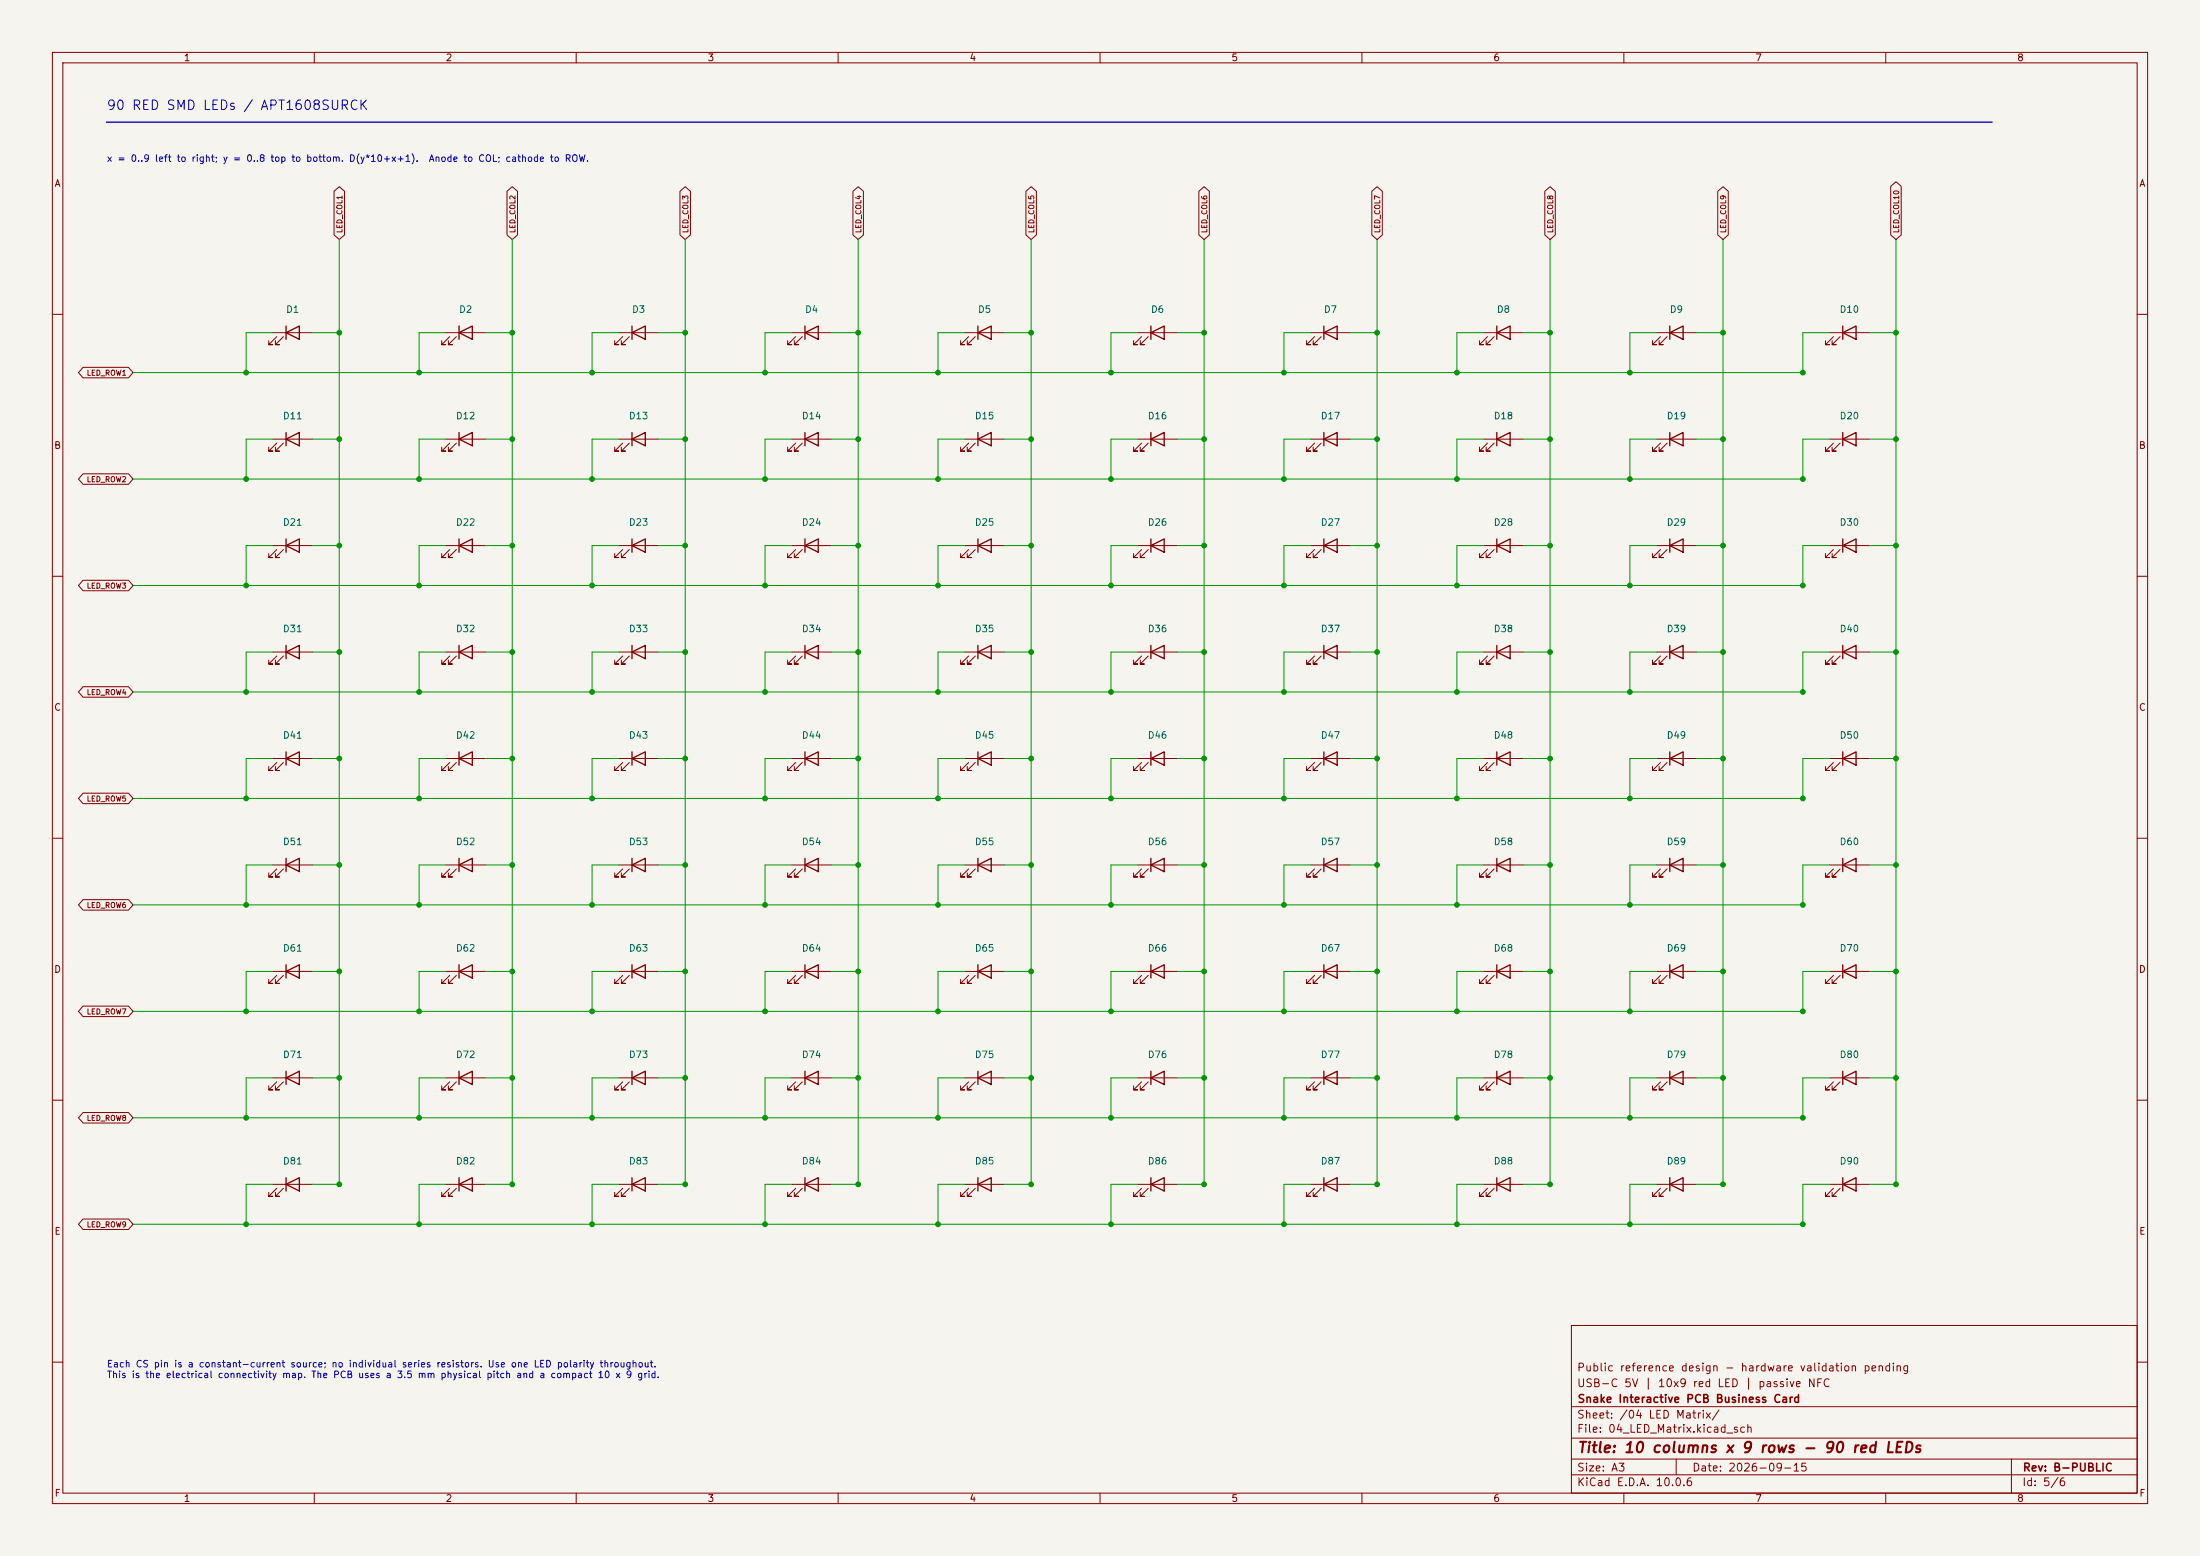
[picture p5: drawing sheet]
<svg xmlns="http://www.w3.org/2000/svg" width="420mm" height="297mm" viewBox="0 0 420 297" stroke-linecap="round" stroke-linejoin="round" font-family="sans-serif">
<path d="M0 0h420v297h-420z" fill="#f5f4ef" stroke="#f5f4ef" stroke-width=".19"/>
<g fill="none" stroke="#840000" stroke-width=".19">
<path d="M10 10h400v277h-400zM12 12h396v273h-396zM60 10v2M110 10v2M160 10v2M210 10v2M260 10v2M310 10v2M360 10v2M63.8 36.5l1-.9 1 .9v8.3l-1 .9-1-.9zM96.8 36.5l1-.9 1 .9v8.3l-1 .9-1-.9zM129.8 36.5l1-.9 1 .9v8.3l-1 .9-1-.9z"/>
<path d="M162.8 36.5l1-.9 1 .9v8.3l-1 .9-1-.9zM195.8 36.5l1-.9 1.1 .9v8.3l-1.1 .9-1-.9zM228.9 36.5l1-.9 1 .9v8.3l-1 .9-1-.9zM261.9 36.5l1-.9 1 .9v8.3l-1 .9-1-.9zM294.9 36.5l1-.9 1 .9v8.3l-1 .9-1-.9zM327.9 36.5l1-.9 1 .9v8.3l-1 .9-1-.9zM360.9 35.6l1-.9 1.1 .9v9.2l-1.1 .9-1-.9zM10 60h2M15.9 70.1h8.6l.9 1-.9 1h-8.6l-.9-1zM52.1 63.5h7.6M52.8 64.3l-1.5 1.5h.8h-.8v-.8M54.1 64.3l-1.5 1.5h.7h-.7v-.8"/>
<path d="M85.1 63.5h7.6M85.9 64.3l-1.6 1.5h.8h-.8v-.8M87.1 64.3l-1.5 1.5h.8h-.8v-.8M118.1 63.5h7.6M118.9 64.3l-1.6 1.5h.8h-.8v-.8M120.1 64.3l-1.5 1.5h.8h-.8v-.8M151.1 63.5h7.6M151.9 64.3l-1.5 1.5h.7h-.7v-.8M153.2 64.3l-1.6 1.5h.8h-.8v-.8M184.1 63.5h7.7M184.9 64.3l-1.5 1.5h.7h-.7v-.8M186.2 64.3l-1.5 1.5h.7h-.7v-.8"/>
<path d="M217.2 63.5h7.6M217.9 64.3l-1.5 1.5h.8h-.8v-.8M219.2 64.3l-1.5 1.5h.7h-.7v-.8M250.2 63.5h7.6M251 64.3l-1.6 1.5h.8h-.8v-.8M252.2 64.3l-1.5 1.5h.8h-.8v-.8M283.2 63.5h7.6M284 64.3l-1.6 1.5h.8h-.8v-.8M285.2 64.3l-1.5 1.5h.8h-.8v-.8M316.2 63.5h7.6M317 64.3l-1.5 1.5h.7h-.7v-.8M318.3 64.3l-1.6 1.5h.8h-.8v-.8"/>
<path d="M349.2 63.5h7.7M350 64.3l-1.5 1.5h.7h-.7v-.8M351.3 64.3l-1.5 1.5h.7h-.7v-.8M408 60h2M15.9 90.4h8.6l.9 1-.9 1h-8.6l-.9-1zM52.1 83.8h7.6M52.8 84.6l-1.5 1.5h.8h-.8v-.8M54.1 84.6l-1.5 1.5h.7h-.7v-.8M85.1 83.8h7.6M85.9 84.6l-1.6 1.5h.8h-.8v-.8M87.1 84.6l-1.5 1.5h.8h-.8v-.8M118.1 83.8h7.6"/>
<path d="M118.9 84.6l-1.6 1.5h.8h-.8v-.8M120.1 84.6l-1.5 1.5h.8h-.8v-.8M151.1 83.8h7.6M151.9 84.6l-1.5 1.5h.7h-.7v-.8M153.2 84.6l-1.6 1.5h.8h-.8v-.8M184.1 83.8h7.7M184.9 84.6l-1.5 1.5h.7h-.7v-.8M186.2 84.6l-1.5 1.5h.7h-.7v-.8M217.2 83.8h7.6M217.9 84.6l-1.5 1.5h.8h-.8v-.8M219.2 84.6l-1.5 1.5h.7h-.7v-.8M250.2 83.8h7.6"/>
<path d="M251 84.6l-1.6 1.5h.8h-.8v-.8M252.2 84.6l-1.5 1.5h.8h-.8v-.8M283.2 83.8h7.6M284 84.6l-1.6 1.5h.8h-.8v-.8M285.2 84.6l-1.5 1.5h.8h-.8v-.8M316.2 83.8h7.6M317 84.6l-1.5 1.5h.7h-.7v-.8M318.3 84.6l-1.6 1.5h.8h-.8v-.8M349.2 83.8h7.7M350 84.6l-1.5 1.5h.7h-.7v-.8M351.3 84.6l-1.5 1.5h.7h-.7v-.8M10 110h2"/>
<path d="M15.9 110.8h8.6l.9 1-.9 1h-8.6l-.9-1zM52.1 104.1h7.6M52.8 104.9l-1.5 1.5h.8h-.8v-.7M54.1 104.9l-1.5 1.5h.7h-.7v-.7M85.1 104.1h7.6M85.9 104.9l-1.6 1.5h.8h-.8v-.7M87.1 104.9l-1.5 1.5h.8h-.8v-.7M118.1 104.1h7.6M118.9 104.9l-1.6 1.5h.8h-.8v-.7M120.1 104.9l-1.5 1.5h.8h-.8v-.7M151.1 104.1h7.6M151.9 104.9l-1.5 1.5h.7h-.7v-.7"/>
<path d="M153.2 104.9l-1.6 1.5h.8h-.8v-.7M184.1 104.1h7.7M184.9 104.9l-1.5 1.5h.7h-.7v-.7M186.2 104.9l-1.5 1.5h.7h-.7v-.7M217.2 104.1h7.6M217.9 104.9l-1.5 1.5h.8h-.8v-.7M219.2 104.9l-1.5 1.5h.7h-.7v-.7M250.2 104.1h7.6M251 104.9l-1.6 1.5h.8h-.8v-.7M252.2 104.9l-1.5 1.5h.8h-.8v-.7M283.2 104.1h7.6M284 104.9l-1.6 1.5h.8h-.8v-.7"/>
<path d="M285.2 104.9l-1.5 1.5h.8h-.8v-.7M316.2 104.1h7.6M317 104.9l-1.5 1.5h.7h-.7v-.7M318.3 104.9l-1.6 1.5h.8h-.8v-.7M349.2 104.1h7.7M350 104.9l-1.5 1.5h.7h-.7v-.7M351.3 104.9l-1.5 1.5h.7h-.7v-.7M408 110h2M15.9 131.1h8.6l.9 1-.9 1h-8.6l-.9-1zM52.1 124.5h7.6M52.8 125.2l-1.5 1.5h.8h-.8v-.7M54.1 125.2l-1.5 1.5h.7h-.7v-.7"/>
<path d="M85.1 124.5h7.6M85.9 125.2l-1.6 1.5h.8h-.8v-.7M87.1 125.2l-1.5 1.5h.8h-.8v-.7M118.1 124.5h7.6M118.9 125.2l-1.6 1.5h.8h-.8v-.7M120.1 125.2l-1.5 1.5h.8h-.8v-.7M151.1 124.5h7.6M151.9 125.2l-1.5 1.5h.7h-.7v-.7M153.2 125.2l-1.6 1.5h.8h-.8v-.7M184.1 124.5h7.7M184.9 125.2l-1.5 1.5h.7h-.7v-.7M186.2 125.2l-1.5 1.5h.7h-.7v-.7"/>
<path d="M217.2 124.5h7.6M217.9 125.2l-1.5 1.5h.8h-.8v-.7M219.2 125.2l-1.5 1.5h.7h-.7v-.7M250.2 124.5h7.6M251 125.2l-1.6 1.5h.8h-.8v-.7M252.2 125.2l-1.5 1.5h.8h-.8v-.7M283.2 124.5h7.6M284 125.2l-1.6 1.5h.8h-.8v-.7M285.2 125.2l-1.5 1.5h.8h-.8v-.7M316.2 124.5h7.6M317 125.2l-1.5 1.5h.7h-.7v-.7M318.3 125.2l-1.6 1.5h.8h-.8v-.7"/>
<path d="M349.2 124.5h7.7M350 125.2l-1.5 1.5h.7h-.7v-.7M351.3 125.2l-1.5 1.5h.7h-.7v-.7M10 160h2M15.9 151.4h8.6l.9 1-.9 1h-8.6l-.9-1zM52.1 144.8h7.6M52.8 145.5l-1.5 1.6h.8h-.8v-.8M54.1 145.5l-1.5 1.6h.7h-.7v-.8M85.1 144.8h7.6M85.9 145.5l-1.6 1.6h.8h-.8v-.8M87.1 145.5l-1.5 1.6h.8h-.8v-.8M118.1 144.8h7.6"/>
<path d="M118.9 145.5l-1.6 1.6h.8h-.8v-.8M120.1 145.5l-1.5 1.6h.8h-.8v-.8M151.1 144.8h7.6M151.9 145.5l-1.5 1.6h.7h-.7v-.8M153.2 145.5l-1.6 1.6h.8h-.8v-.8M184.1 144.8h7.7M184.9 145.5l-1.5 1.6h.7h-.7v-.8M186.2 145.5l-1.5 1.6h.7h-.7v-.8M217.2 144.8h7.6M217.9 145.5l-1.5 1.6h.8h-.8v-.8M219.2 145.5l-1.5 1.6h.7h-.7v-.8M250.2 144.8h7.6"/>
<path d="M251 145.5l-1.6 1.6h.8h-.8v-.8M252.2 145.5l-1.5 1.6h.8h-.8v-.8M283.2 144.8h7.6M284 145.5l-1.6 1.6h.8h-.8v-.8M285.2 145.5l-1.5 1.6h.8h-.8v-.8M316.2 144.8h7.6M317 145.5l-1.5 1.6h.7h-.7v-.8M318.3 145.5l-1.6 1.6h.8h-.8v-.8M349.2 144.8h7.7M350 145.5l-1.5 1.6h.7h-.7v-.8M351.3 145.5l-1.5 1.6h.7h-.7v-.8M408 160h2"/>
<path d="M15.9 171.7h8.6l.9 1-.9 1h-8.6l-.9-1zM52.1 165.1h7.6M52.8 165.9l-1.5 1.5h.8h-.8v-.8M54.1 165.9l-1.5 1.5h.7h-.7v-.8M85.1 165.1h7.6M85.9 165.9l-1.6 1.5h.8h-.8v-.8M87.1 165.9l-1.5 1.5h.8h-.8v-.8M118.1 165.1h7.6M118.9 165.9l-1.6 1.5h.8h-.8v-.8M120.1 165.9l-1.5 1.5h.8h-.8v-.8M151.1 165.1h7.6M151.9 165.9l-1.5 1.5h.7h-.7v-.8"/>
<path d="M153.2 165.9l-1.6 1.5h.8h-.8v-.8M184.1 165.1h7.7M184.9 165.9l-1.5 1.5h.7h-.7v-.8M186.2 165.9l-1.5 1.5h.7h-.7v-.8M217.2 165.1h7.6M217.9 165.9l-1.5 1.5h.8h-.8v-.8M219.2 165.9l-1.5 1.5h.7h-.7v-.8M250.2 165.1h7.6M251 165.9l-1.6 1.5h.8h-.8v-.8M252.2 165.9l-1.5 1.5h.8h-.8v-.8M283.2 165.1h7.6M284 165.9l-1.6 1.5h.8h-.8v-.8"/>
<path d="M285.2 165.9l-1.5 1.5h.8h-.8v-.8M316.2 165.1h7.6M317 165.9l-1.5 1.5h.7h-.7v-.8M318.3 165.9l-1.6 1.5h.8h-.8v-.8M349.2 165.1h7.7M350 165.9l-1.5 1.5h.7h-.7v-.8M351.3 165.9l-1.5 1.5h.7h-.7v-.8M15.9 192h8.6l.9 1-.9 1h-8.6l-.9-1zM52.1 185.4h7.6M52.8 186.2l-1.5 1.5h.8h-.8v-.8M54.1 186.2l-1.5 1.5h.7h-.7v-.8M85.1 185.4h7.6"/>
<path d="M85.9 186.2l-1.6 1.5h.8h-.8v-.8M87.1 186.2l-1.5 1.5h.8h-.8v-.8M118.1 185.4h7.6M118.9 186.2l-1.6 1.5h.8h-.8v-.8M120.1 186.2l-1.5 1.5h.8h-.8v-.8M151.1 185.4h7.6M151.9 186.2l-1.5 1.5h.7h-.7v-.8M153.2 186.2l-1.6 1.5h.8h-.8v-.8M184.1 185.4h7.7M184.9 186.2l-1.5 1.5h.7h-.7v-.8M186.2 186.2l-1.5 1.5h.7h-.7v-.8M217.2 185.4h7.6"/>
<path d="M217.9 186.2l-1.5 1.5h.8h-.8v-.8M219.2 186.2l-1.5 1.5h.7h-.7v-.8M250.2 185.4h7.6M251 186.2l-1.6 1.5h.8h-.8v-.8M252.2 186.2l-1.5 1.5h.8h-.8v-.8M283.2 185.4h7.6M284 186.2l-1.6 1.5h.8h-.8v-.8M285.2 186.2l-1.5 1.5h.8h-.8v-.8M316.2 185.4h7.6M317 186.2l-1.5 1.5h.7h-.7v-.8M318.3 186.2l-1.6 1.5h.8h-.8v-.8M349.2 185.4h7.7"/>
<path d="M350 186.2l-1.5 1.5h.7h-.7v-.8M351.3 186.2l-1.5 1.5h.7h-.7v-.8M10 210h2M15.9 212.4h8.6l.9 1-.9 1h-8.6l-.9-1zM52.1 205.7h7.6M52.8 206.5l-1.5 1.5h.8h-.8v-.7M54.1 206.5l-1.5 1.5h.7h-.7v-.7M85.1 205.7h7.6M85.9 206.5l-1.6 1.5h.8h-.8v-.7M87.1 206.5l-1.5 1.5h.8h-.8v-.7M118.1 205.7h7.6M118.9 206.5l-1.6 1.5h.8h-.8v-.7"/>
<path d="M120.1 206.5l-1.5 1.5h.8h-.8v-.7M151.1 205.7h7.6M151.9 206.5l-1.5 1.5h.7h-.7v-.7M153.2 206.5l-1.6 1.5h.8h-.8v-.7M184.1 205.7h7.7M184.9 206.5l-1.5 1.5h.7h-.7v-.7M186.2 206.5l-1.5 1.5h.7h-.7v-.7M217.2 205.7h7.6M217.9 206.5l-1.5 1.5h.8h-.8v-.7M219.2 206.5l-1.5 1.5h.7h-.7v-.7M250.2 205.7h7.6M251 206.5l-1.6 1.5h.8h-.8v-.7"/>
<path d="M252.2 206.5l-1.5 1.5h.8h-.8v-.7M283.2 205.7h7.6M284 206.5l-1.6 1.5h.8h-.8v-.7M285.2 206.5l-1.5 1.5h.8h-.8v-.7M316.2 205.7h7.6M317 206.5l-1.5 1.5h.7h-.7v-.7M318.3 206.5l-1.6 1.5h.8h-.8v-.7M349.2 205.7h7.7M350 206.5l-1.5 1.5h.7h-.7v-.7M351.3 206.5l-1.5 1.5h.7h-.7v-.7M408 210h2M15.9 232.7h8.6l.9 1-.9 1h-8.6l-.9-1z"/>
<path d="M52.1 226.1h7.6M52.8 226.8l-1.5 1.5h.8h-.8v-.7M54.1 226.8l-1.5 1.5h.7h-.7v-.7M85.1 226.1h7.6M85.9 226.8l-1.6 1.5h.8h-.8v-.7M87.1 226.8l-1.5 1.5h.8h-.8v-.7M118.1 226.1h7.6M118.9 226.8l-1.6 1.5h.8h-.8v-.7M120.1 226.8l-1.5 1.5h.8h-.8v-.7M151.1 226.1h7.6M151.9 226.8l-1.5 1.5h.7h-.7v-.7M153.2 226.8l-1.6 1.5h.8h-.8v-.7"/>
<path d="M184.1 226.1h7.7M184.9 226.8l-1.5 1.5h.7h-.7v-.7M186.2 226.8l-1.5 1.5h.7h-.7v-.7M217.2 226.1h7.6M217.9 226.8l-1.5 1.5h.8h-.8v-.7M219.2 226.8l-1.5 1.5h.7h-.7v-.7M250.2 226.1h7.6M251 226.8l-1.6 1.5h.8h-.8v-.7M252.2 226.8l-1.5 1.5h.8h-.8v-.7M283.2 226.1h7.6M284 226.8l-1.6 1.5h.8h-.8v-.7M285.2 226.8l-1.5 1.5h.8h-.8v-.7"/>
<path d="M316.2 226.1h7.6M317 226.8l-1.5 1.5h.7h-.7v-.7M318.3 226.8l-1.6 1.5h.8h-.8v-.7M349.2 226.1h7.7M350 226.8l-1.5 1.5h.7h-.7v-.7M351.3 226.8l-1.5 1.5h.7h-.7v-.7M300 253h108v32h-108zM10 260h2M300 278.5h108M300 274.5h108M300 268.5h108M320 278.5v3"/>
<path d="M384 278.5v6.5M408 260h2M60 285v2M110 285v2M160 285v2M210 285v2M260 285v2M300 281.5h108M310 285v2M360 285v2"/>
</g>
<g fill="none" stroke="#840000" stroke-width=".25">
<path d="M54.6 63.5l2.5-1.3v2.6zM54.6 62.2v2.6M87.6 63.5l2.6-1.3v2.6zM87.6 62.2v2.6M120.6 63.5l2.6-1.3v2.6zM120.6 62.2v2.6M153.7 63.5l2.5-1.3v2.6zM153.7 62.2v2.6M186.7 63.5l2.5-1.3v2.6zM186.7 62.2v2.6M219.7 63.5l2.5-1.3v2.6zM219.7 62.2v2.6"/>
<path d="M252.7 63.5l2.6-1.3v2.6zM252.7 62.2v2.6M285.7 63.5l2.6-1.3v2.6zM285.7 62.2v2.6M318.8 63.5l2.5-1.3v2.6zM318.8 62.2v2.6M351.8 63.5l2.5-1.3v2.6zM351.8 62.2v2.6M54.6 83.8l2.5-1.2v2.5zM54.6 82.6v2.5M87.6 83.8l2.6-1.2v2.5zM87.6 82.6v2.5"/>
<path d="M120.6 83.8l2.6-1.2v2.5zM120.6 82.6v2.5M153.7 83.8l2.5-1.2v2.5zM153.7 82.6v2.5M186.7 83.8l2.5-1.2v2.5zM186.7 82.6v2.5M219.7 83.8l2.5-1.2v2.5zM219.7 82.6v2.5M252.7 83.8l2.6-1.2v2.5zM252.7 82.6v2.5M285.7 83.8l2.6-1.2v2.5zM285.7 82.6v2.5"/>
<path d="M318.8 83.8l2.5-1.2v2.5zM318.8 82.6v2.5M351.8 83.8l2.5-1.2v2.5zM351.8 82.6v2.5M54.6 104.1l2.5-1.2v2.5zM54.6 102.9v2.5M87.6 104.1l2.6-1.2v2.5zM87.6 102.9v2.5M120.6 104.1l2.6-1.2v2.5zM120.6 102.9v2.5M153.7 104.1l2.5-1.2v2.5zM153.7 102.9v2.5"/>
<path d="M186.7 104.1l2.5-1.2v2.5zM186.7 102.9v2.5M219.7 104.1l2.5-1.2v2.5zM219.7 102.9v2.5M252.7 104.1l2.6-1.2v2.5zM252.7 102.9v2.5M285.7 104.1l2.6-1.2v2.5zM285.7 102.9v2.5M318.8 104.1l2.5-1.2v2.5zM318.8 102.9v2.5M351.8 104.1l2.5-1.2v2.5zM351.8 102.9v2.5"/>
<path d="M54.6 124.5l2.5-1.3v2.5zM54.6 123.2v2.5M87.6 124.5l2.6-1.3v2.5zM87.6 123.2v2.5M120.6 124.5l2.6-1.3v2.5zM120.6 123.2v2.5M153.7 124.5l2.5-1.3v2.5zM153.7 123.2v2.5M186.7 124.5l2.5-1.3v2.5zM186.7 123.2v2.5M219.7 124.5l2.5-1.3v2.5zM219.7 123.2v2.5"/>
<path d="M252.7 124.5l2.6-1.3v2.5zM252.7 123.2v2.5M285.7 124.5l2.6-1.3v2.5zM285.7 123.2v2.5M318.8 124.5l2.5-1.3v2.5zM318.8 123.2v2.5M351.8 124.5l2.5-1.3v2.5zM351.8 123.2v2.5M54.6 144.8l2.5-1.3v2.6zM54.6 143.5v2.6M87.6 144.8l2.6-1.3v2.6zM87.6 143.5v2.6"/>
<path d="M120.6 144.8l2.6-1.3v2.6zM120.6 143.5v2.6M153.7 144.8l2.5-1.3v2.6zM153.7 143.5v2.6M186.7 144.8l2.5-1.3v2.6zM186.7 143.5v2.6M219.7 144.8l2.5-1.3v2.6zM219.7 143.5v2.6M252.7 144.8l2.6-1.3v2.6zM252.7 143.5v2.6M285.7 144.8l2.6-1.3v2.6zM285.7 143.5v2.6"/>
<path d="M318.8 144.8l2.5-1.3v2.6zM318.8 143.5v2.6M351.8 144.8l2.5-1.3v2.6zM351.8 143.5v2.6M54.6 165.1l2.5-1.3v2.6zM54.6 163.8v2.6M87.6 165.1l2.6-1.3v2.6zM87.6 163.8v2.6M120.6 165.1l2.6-1.3v2.6zM120.6 163.8v2.6M153.7 165.1l2.5-1.3v2.6zM153.7 163.8v2.6"/>
<path d="M186.7 165.1l2.5-1.3v2.6zM186.7 163.8v2.6M219.7 165.1l2.5-1.3v2.6zM219.7 163.8v2.6M252.7 165.1l2.6-1.3v2.6zM252.7 163.8v2.6M285.7 165.1l2.6-1.3v2.6zM285.7 163.8v2.6M318.8 165.1l2.5-1.3v2.6zM318.8 163.8v2.6M351.8 165.1l2.5-1.3v2.6zM351.8 163.8v2.6"/>
<path d="M54.6 185.4l2.5-1.2v2.5zM54.6 184.2v2.5M87.6 185.4l2.6-1.2v2.5zM87.6 184.2v2.5M120.6 185.4l2.6-1.2v2.5zM120.6 184.2v2.5M153.7 185.4l2.5-1.2v2.5zM153.7 184.2v2.5M186.7 185.4l2.5-1.2v2.5zM186.7 184.2v2.5M219.7 185.4l2.5-1.2v2.5zM219.7 184.2v2.5"/>
<path d="M252.7 185.4l2.6-1.2v2.5zM252.7 184.2v2.5M285.7 185.4l2.6-1.2v2.5zM285.7 184.2v2.5M318.8 185.4l2.5-1.2v2.5zM318.8 184.2v2.5M351.8 185.4l2.5-1.2v2.5zM351.8 184.2v2.5M54.6 205.7l2.5-1.2v2.5zM54.6 204.5v2.5M87.6 205.7l2.6-1.2v2.5zM87.6 204.5v2.5"/>
<path d="M120.6 205.7l2.6-1.2v2.5zM120.6 204.5v2.5M153.7 205.7l2.5-1.2v2.5zM153.7 204.5v2.5M186.7 205.7l2.5-1.2v2.5zM186.7 204.5v2.5M219.7 205.7l2.5-1.2v2.5zM219.7 204.5v2.5M252.7 205.7l2.6-1.2v2.5zM252.7 204.5v2.5M285.7 205.7l2.6-1.2v2.5zM285.7 204.5v2.5"/>
<path d="M318.8 205.7l2.5-1.2v2.5zM318.8 204.5v2.5M351.8 205.7l2.5-1.2v2.5zM351.8 204.5v2.5M54.6 226.1l2.5-1.3v2.5zM54.6 224.8v2.5M87.6 226.1l2.6-1.3v2.5zM87.6 224.8v2.5M120.6 226.1l2.6-1.3v2.5zM120.6 224.8v2.5M153.7 226.1l2.5-1.3v2.5zM153.7 224.8v2.5"/>
<path d="M186.7 226.1l2.5-1.3v2.5zM186.7 224.8v2.5M219.7 226.1l2.5-1.3v2.5zM219.7 224.8v2.5M252.7 226.1l2.6-1.3v2.5zM252.7 224.8v2.5M285.7 226.1l2.6-1.3v2.5zM285.7 224.8v2.5M318.8 226.1l2.5-1.3v2.5zM318.8 224.8v2.5M351.8 226.1l2.5-1.3v2.5zM351.8 224.8v2.5"/>
</g>
<path d="M20.3 23.3h360" fill="none" stroke="#0000c2" stroke-width=".25"/>
<g fill="none" stroke="#009600" stroke-width=".19">
<path d="M64.8 45.7v180.4h-5.1M97.8 45.7v180.4h-5.1M130.8 45.7v180.4h-5.1M163.8 45.7v180.4h-5.1M196.8 45.7v180.4h-5M229.9 45.7v180.4h-5.1M262.9 45.7v180.4h-5.1M295.9 45.7v180.4h-5.1M328.9 45.7v180.4h-5.1M361.9 45.7v180.4h-5M52.1 63.5h-5.1v7.6M59.7 63.5h5.1"/>
<path d="M85.1 63.5h-5.1v7.6M92.7 63.5h5.1M118.1 63.5h-5.1v7.6M125.7 63.5h5.1M151.1 63.5h-5.1v7.6M158.7 63.5h5.1M184.1 63.5h-5v7.6M191.8 63.5h5M217.2 63.5h-5.1v7.6M224.8 63.5h5.1M250.2 63.5h-5.1v7.6M257.8 63.5h5.1"/>
<path d="M283.2 63.5h-5.1v7.6M290.8 63.5h5.1M316.2 63.5h-5.1v7.6M323.8 63.5h5.1M349.2 63.5h-5v7.6h-318.8M356.9 63.5h5M52.1 83.8h-5.1v7.6M59.7 83.8h5.1M85.1 83.8h-5.1v7.6M92.7 83.8h5.1M118.1 83.8h-5.1v7.6M125.7 83.8h5.1"/>
<path d="M151.1 83.8h-5.1v7.6M158.7 83.8h5.1M184.1 83.8h-5v7.6M191.8 83.8h5M217.2 83.8h-5.1v7.6M224.8 83.8h5.1M250.2 83.8h-5.1v7.6M257.8 83.8h5.1M283.2 83.8h-5.1v7.6M290.8 83.8h5.1M316.2 83.8h-5.1v7.6M323.8 83.8h5.1"/>
<path d="M349.2 83.8h-5v7.6h-318.8M356.9 83.8h5M52.1 104.1h-5.1v7.7M59.7 104.1h5.1M85.1 104.1h-5.1v7.7M92.7 104.1h5.1M118.1 104.1h-5.1v7.7M125.7 104.1h5.1M151.1 104.1h-5.1v7.7M158.7 104.1h5.1M184.1 104.1h-5v7.7M191.8 104.1h5"/>
<path d="M217.2 104.1h-5.1v7.7M224.8 104.1h5.1M250.2 104.1h-5.1v7.7M257.8 104.1h5.1M283.2 104.1h-5.1v7.7M290.8 104.1h5.1M316.2 104.1h-5.1v7.7M323.8 104.1h5.1M349.2 104.1h-5v7.7h-318.8M356.9 104.1h5M52.1 124.5h-5.1v7.6M59.7 124.5h5.1"/>
<path d="M85.1 124.5h-5.1v7.6M92.7 124.5h5.1M118.1 124.5h-5.1v7.6M125.7 124.5h5.1M151.1 124.5h-5.1v7.6M158.7 124.5h5.1M184.1 124.5h-5v7.6M191.8 124.5h5M217.2 124.5h-5.1v7.6M224.8 124.5h5.1M250.2 124.5h-5.1v7.6M257.8 124.5h5.1"/>
<path d="M283.2 124.5h-5.1v7.6M290.8 124.5h5.1M316.2 124.5h-5.1v7.6M323.8 124.5h5.1M349.2 124.5h-5v7.6h-318.8M356.9 124.5h5M52.1 144.8h-5.1v7.6M59.7 144.8h5.1M85.1 144.8h-5.1v7.6M92.7 144.8h5.1M118.1 144.8h-5.1v7.6M125.7 144.8h5.1"/>
<path d="M151.1 144.8h-5.1v7.6M158.7 144.8h5.1M184.1 144.8h-5v7.6M191.8 144.8h5M217.2 144.8h-5.1v7.6M224.8 144.8h5.1M250.2 144.8h-5.1v7.6M257.8 144.8h5.1M283.2 144.8h-5.1v7.6M290.8 144.8h5.1M316.2 144.8h-5.1v7.6M323.8 144.8h5.1"/>
<path d="M349.2 144.8h-5v7.6h-318.8M356.9 144.8h5M52.1 165.1h-5.1v7.6M59.7 165.1h5.1M85.1 165.1h-5.1v7.6M92.7 165.1h5.1M118.1 165.1h-5.1v7.6M125.7 165.1h5.1M151.1 165.1h-5.1v7.6M158.7 165.1h5.1M184.1 165.1h-5v7.6M191.8 165.1h5"/>
<path d="M217.2 165.1h-5.1v7.6M224.8 165.1h5.1M250.2 165.1h-5.1v7.6M257.8 165.1h5.1M283.2 165.1h-5.1v7.6M290.8 165.1h5.1M316.2 165.1h-5.1v7.6M323.8 165.1h5.1M349.2 165.1h-5v7.6h-318.8M356.9 165.1h5M52.1 185.4h-5.1v7.6M59.7 185.4h5.1"/>
<path d="M85.1 185.4h-5.1v7.6M92.7 185.4h5.1M118.1 185.4h-5.1v7.6M125.7 185.4h5.1M151.1 185.4h-5.1v7.6M158.7 185.4h5.1M184.1 185.4h-5v7.6M191.8 185.4h5M217.2 185.4h-5.1v7.6M224.8 185.4h5.1M250.2 185.4h-5.1v7.6M257.8 185.4h5.1"/>
<path d="M283.2 185.4h-5.1v7.6M290.8 185.4h5.1M316.2 185.4h-5.1v7.6M323.8 185.4h5.1M349.2 185.4h-5v7.6h-318.8M356.9 185.4h5M52.1 205.7h-5.1v7.7M59.7 205.7h5.1M85.1 205.7h-5.1v7.7M92.7 205.7h5.1M118.1 205.7h-5.1v7.7M125.7 205.7h5.1"/>
<path d="M151.1 205.7h-5.1v7.7M158.7 205.7h5.1M184.1 205.7h-5v7.7M191.8 205.7h5M217.2 205.7h-5.1v7.7M224.8 205.7h5.1M250.2 205.7h-5.1v7.7M257.8 205.7h5.1M283.2 205.7h-5.1v7.7M290.8 205.7h5.1M316.2 205.7h-5.1v7.7M323.8 205.7h5.1"/>
<path d="M349.2 205.7h-5v7.7h-318.8M356.9 205.7h5M52.1 226.1h-5.1v7.6M85.1 226.1h-5.1v7.6M118.1 226.1h-5.1v7.6M151.1 226.1h-5.1v7.6M184.1 226.1h-5v7.6M217.2 226.1h-5.1v7.6M250.2 226.1h-5.1v7.6M283.2 226.1h-5.1v7.6M316.2 226.1h-5.1v7.6M349.2 226.1h-5v7.6h-318.8"/>
</g>
<g fill="#009600" stroke="#009600" stroke-width=".19">
<circle cx="196.8" cy="104.1" r=".46"/>
<circle cx="245.1" cy="111.8" r=".46"/>
<circle cx="245.1" cy="132.1" r=".46"/>
<circle cx="229.9" cy="83.8" r=".46"/>
<circle cx="245.1" cy="71.1" r=".46"/>
<circle cx="245.1" cy="91.4" r=".46"/>
<circle cx="179.1" cy="172.7" r=".46"/>
<circle cx="179.1" cy="193" r=".46"/>
<circle cx="179.1" cy="213.4" r=".46"/>
<circle cx="163.8" cy="185.4" r=".46"/>
<circle cx="196.8" cy="205.7" r=".46"/>
<circle cx="163.8" cy="205.7" r=".46"/>
<circle cx="146" cy="213.4" r=".46"/>
<circle cx="163.8" cy="226.1" r=".46"/>
<circle cx="196.8" cy="226.1" r=".46"/>
<circle cx="196.8" cy="185.4" r=".46"/>
<circle cx="179.1" cy="111.8" r=".46"/>
<circle cx="163.8" cy="124.5" r=".46"/>
<circle cx="179.1" cy="132.1" r=".46"/>
<circle cx="163.8" cy="144.8" r=".46"/>
<circle cx="146" cy="152.4" r=".46"/>
<circle cx="179.1" cy="152.4" r=".46"/>
<circle cx="163.8" cy="104.1" r=".46"/>
<circle cx="146" cy="111.8" r=".46"/>
<circle cx="245.1" cy="213.4" r=".46"/>
<circle cx="245.1" cy="152.4" r=".46"/>
<circle cx="245.1" cy="172.7" r=".46"/>
<circle cx="229.9" cy="185.4" r=".46"/>
<circle cx="212.1" cy="193" r=".46"/>
<circle cx="212.1" cy="213.4" r=".46"/>
<circle cx="229.9" cy="205.7" r=".46"/>
<circle cx="245.1" cy="193" r=".46"/>
<circle cx="245.1" cy="233.7" r=".46"/>
<circle cx="229.9" cy="226.1" r=".46"/>
<circle cx="212.1" cy="233.7" r=".46"/>
<circle cx="196.8" cy="124.5" r=".46"/>
<circle cx="212.1" cy="91.4" r=".46"/>
<circle cx="179.1" cy="91.4" r=".46"/>
<circle cx="196.8" cy="144.8" r=".46"/>
<circle cx="212.1" cy="152.4" r=".46"/>
<circle cx="229.9" cy="165.1" r=".46"/>
<circle cx="212.1" cy="172.7" r=".46"/>
<circle cx="229.9" cy="144.8" r=".46"/>
<circle cx="212.1" cy="111.8" r=".46"/>
<circle cx="212.1" cy="132.1" r=".46"/>
<circle cx="229.9" cy="104.1" r=".46"/>
<circle cx="229.9" cy="124.5" r=".46"/>
<circle cx="196.8" cy="165.1" r=".46"/>
<circle cx="80" cy="71.1" r=".46"/>
<circle cx="97.8" cy="63.5" r=".46"/>
<circle cx="113" cy="71.1" r=".46"/>
<circle cx="97.8" cy="83.8" r=".46"/>
<circle cx="113" cy="91.4" r=".46"/>
<circle cx="47" cy="172.7" r=".46"/>
<circle cx="64.8" cy="165.1" r=".46"/>
<circle cx="64.8" cy="185.4" r=".46"/>
<circle cx="47" cy="193" r=".46"/>
<circle cx="47" cy="213.4" r=".46"/>
<circle cx="64.8" cy="205.7" r=".46"/>
<circle cx="130.8" cy="63.5" r=".46"/>
<circle cx="163.8" cy="63.5" r=".46"/>
<circle cx="146" cy="71.1" r=".46"/>
<circle cx="146" cy="91.4" r=".46"/>
<circle cx="130.8" cy="83.8" r=".46"/>
<circle cx="179.1" cy="71.1" r=".46"/>
<circle cx="196.8" cy="63.5" r=".46"/>
<circle cx="163.8" cy="83.8" r=".46"/>
<circle cx="196.8" cy="83.8" r=".46"/>
<circle cx="212.1" cy="71.1" r=".46"/>
<circle cx="229.9" cy="63.5" r=".46"/>
<circle cx="47" cy="71.1" r=".46"/>
<circle cx="64.8" cy="83.8" r=".46"/>
<circle cx="64.8" cy="63.5" r=".46"/>
<circle cx="80" cy="91.4" r=".46"/>
<circle cx="64.8" cy="104.1" r=".46"/>
<circle cx="47" cy="91.4" r=".46"/>
<circle cx="47" cy="111.8" r=".46"/>
<circle cx="47" cy="132.1" r=".46"/>
<circle cx="47" cy="152.4" r=".46"/>
<circle cx="64.8" cy="124.5" r=".46"/>
<circle cx="344.2" cy="71.1" r=".46"/>
<circle cx="361.9" cy="63.5" r=".46"/>
<circle cx="344.2" cy="91.4" r=".46"/>
<circle cx="361.9" cy="83.8" r=".46"/>
<circle cx="311.1" cy="71.1" r=".46"/>
<circle cx="295.9" cy="83.8" r=".46"/>
<circle cx="295.9" cy="63.5" r=".46"/>
<circle cx="328.9" cy="63.5" r=".46"/>
<circle cx="311.1" cy="91.4" r=".46"/>
<circle cx="328.9" cy="83.8" r=".46"/>
<circle cx="262.9" cy="104.1" r=".46"/>
<circle cx="262.9" cy="124.5" r=".46"/>
<circle cx="262.9" cy="63.5" r=".46"/>
<circle cx="278.1" cy="91.4" r=".46"/>
<circle cx="278.1" cy="71.1" r=".46"/>
<circle cx="262.9" cy="83.8" r=".46"/>
<circle cx="295.9" cy="104.1" r=".46"/>
<circle cx="295.9" cy="124.5" r=".46"/>
<circle cx="361.9" cy="124.5" r=".46"/>
<circle cx="361.9" cy="104.1" r=".46"/>
<circle cx="344.2" cy="111.8" r=".46"/>
<circle cx="328.9" cy="104.1" r=".46"/>
<circle cx="311.1" cy="111.8" r=".46"/>
<circle cx="328.9" cy="124.5" r=".46"/>
<circle cx="278.1" cy="111.8" r=".46"/>
<circle cx="278.1" cy="132.1" r=".46"/>
<circle cx="295.9" cy="144.8" r=".46"/>
<circle cx="311.1" cy="172.7" r=".46"/>
<circle cx="328.9" cy="165.1" r=".46"/>
<circle cx="295.9" cy="165.1" r=".46"/>
<circle cx="80" cy="152.4" r=".46"/>
<circle cx="80" cy="172.7" r=".46"/>
<circle cx="97.8" cy="144.8" r=".46"/>
<circle cx="113" cy="172.7" r=".46"/>
<circle cx="97.8" cy="165.1" r=".46"/>
<circle cx="97.8" cy="185.4" r=".46"/>
<circle cx="130.8" cy="104.1" r=".46"/>
<circle cx="130.8" cy="124.5" r=".46"/>
<circle cx="163.8" cy="165.1" r=".46"/>
<circle cx="146" cy="132.1" r=".46"/>
<circle cx="130.8" cy="165.1" r=".46"/>
<circle cx="130.8" cy="144.8" r=".46"/>
<circle cx="80" cy="111.8" r=".46"/>
<circle cx="113" cy="111.8" r=".46"/>
<circle cx="97.8" cy="104.1" r=".46"/>
<circle cx="97.8" cy="124.5" r=".46"/>
<circle cx="113" cy="132.1" r=".46"/>
<circle cx="113" cy="152.4" r=".46"/>
<circle cx="80" cy="132.1" r=".46"/>
<circle cx="64.8" cy="144.8" r=".46"/>
<circle cx="113" cy="193" r=".46"/>
<circle cx="113" cy="213.4" r=".46"/>
<circle cx="146" cy="172.7" r=".46"/>
<circle cx="146" cy="193" r=".46"/>
<circle cx="97.8" cy="205.7" r=".46"/>
<circle cx="130.8" cy="185.4" r=".46"/>
<circle cx="130.8" cy="205.7" r=".46"/>
<circle cx="113" cy="233.7" r=".46"/>
<circle cx="130.8" cy="226.1" r=".46"/>
<circle cx="146" cy="233.7" r=".46"/>
<circle cx="179.1" cy="233.7" r=".46"/>
<circle cx="80" cy="193" r=".46"/>
<circle cx="80" cy="213.4" r=".46"/>
<circle cx="47" cy="233.7" r=".46"/>
<circle cx="64.8" cy="226.1" r=".46"/>
<circle cx="80" cy="233.7" r=".46"/>
<circle cx="97.8" cy="226.1" r=".46"/>
<circle cx="278.1" cy="152.4" r=".46"/>
<circle cx="278.1" cy="172.7" r=".46"/>
<circle cx="295.9" cy="185.4" r=".46"/>
<circle cx="278.1" cy="193" r=".46"/>
<circle cx="295.9" cy="205.7" r=".46"/>
<circle cx="278.1" cy="213.4" r=".46"/>
<circle cx="295.9" cy="226.1" r=".46"/>
<circle cx="311.1" cy="233.7" r=".46"/>
<circle cx="278.1" cy="233.7" r=".46"/>
<circle cx="311.1" cy="132.1" r=".46"/>
<circle cx="328.9" cy="144.8" r=".46"/>
<circle cx="344.2" cy="132.1" r=".46"/>
<circle cx="361.9" cy="144.8" r=".46"/>
<circle cx="311.1" cy="152.4" r=".46"/>
<circle cx="344.2" cy="152.4" r=".46"/>
<circle cx="361.9" cy="165.1" r=".46"/>
<circle cx="262.9" cy="144.8" r=".46"/>
<circle cx="262.9" cy="165.1" r=".46"/>
<circle cx="262.9" cy="185.4" r=".46"/>
<circle cx="262.9" cy="205.7" r=".46"/>
<circle cx="262.9" cy="226.1" r=".46"/>
<circle cx="311.1" cy="193" r=".46"/>
<circle cx="311.1" cy="213.4" r=".46"/>
<circle cx="361.9" cy="226.1" r=".46"/>
<circle cx="361.9" cy="205.7" r=".46"/>
<circle cx="328.9" cy="185.4" r=".46"/>
<circle cx="361.9" cy="185.4" r=".46"/>
<circle cx="344.2" cy="172.7" r=".46"/>
<circle cx="344.2" cy="233.7" r=".46"/>
<circle cx="328.9" cy="226.1" r=".46"/>
<circle cx="328.9" cy="205.7" r=".46"/>
<circle cx="344.2" cy="213.4" r=".46"/>
<circle cx="344.2" cy="193" r=".46"/>
</g>
<text font-size="2" fill="#840000" x="301" y="277.8">Title: 10 columns x 9 rows - 90 red LEDs</text>
<text font-size="1.8" fill="#0000c2" x="20.2" y="21.4">90 RED SMD LEDs / APT1608SURCK</text>
<g font-size="1.5" fill="#840000">
<text x="300.9" y="262.1">Public reference design - hardware validation pending</text>
<text x="300.9" y="265.1">USB-C 5V | 10x9 red LED | passive NFC</text>
<text x="301" y="268.1">Snake Interactive PCB Business Card</text>
<text x="300.9" y="273.8">File: 04_LED_Matrix.kicad_sch</text>
<text x="300.9" y="271.1">Sheet: /04 LED Matrix/</text>
<text x="300.9" y="281.2">Size: A3</text>
<text x="322.9" y="281.2">Date: 2026-09-15</text>
<text x="386" y="281.2">Rev: B-PUBLIC</text>
<text x="300.9" y="284">KiCad E.D.A. 10.0.6</text>
<text x="385.9" y="284">Id: 5/6</text>
</g>
<g font-size="1.3" fill="#840000">
<text x="35" y="12">1</text>
<text x="85" y="12">2</text>
<text x="135" y="12">3</text>
<text x="185" y="12">4</text>
<text x="235" y="12">5</text>
<text x="285" y="12">6</text>
<text x="335" y="12">7</text>
<text x="385" y="12">8</text>
<text x="10.3" y="36">A</text>
<text x="408.3" y="36">A</text>
<text x="10.2" y="86">B</text>
<text x="408.2" y="86">B</text>
<text x="10.2" y="136">C</text>
<text x="408.2" y="136">C</text>
<text x="10.2" y="186">D</text>
<text x="408.2" y="186">D</text>
<text x="10.3" y="236">E</text>
<text x="408.3" y="236">E</text>
<text x="10.3" y="286">F</text>
<text x="35" y="287">1</text>
<text x="85" y="287">2</text>
<text x="135" y="287">3</text>
<text x="185" y="287">4</text>
<text x="235" y="287">5</text>
<text x="285" y="287">6</text>
<text x="335" y="287">7</text>
<text x="385" y="287">8</text>
<text x="408.3" y="286">F</text>
</g>
<g font-size="1.3" fill="#0000c2">
<text x="20.3" y="31.2">x = 0..9 left to right; y = 0..8 top to bottom. D(y*10+x+1).</text>
<text x="81.7" y="31.2">Anode to COL; cathode to ROW.</text>
<text x="20.3" y="261.3">Each CS pin is a constant-current source; no individual series resistors. Use one LED polarity throughout.</text>
<text x="20.3" y="263.4">This is the electrical connectivity map. The PCB uses a 3.5 mm physical pitch and a compact 10 x 9 grid.</text>
</g>
<g font-size="1.3" fill="#006464">
<text x="54.5" y="60">D1</text>
<text x="87.5" y="60">D2</text>
<text x="120.6" y="60">D3</text>
<text x="153.6" y="60">D4</text>
<text x="186.6" y="60">D5</text>
<text x="219.6" y="60">D6</text>
<text x="252.6" y="60">D7</text>
<text x="285.7" y="60">D8</text>
<text x="318.7" y="60">D9</text>
<text x="351.1" y="60">D10</text>
<text x="53.9" y="80.3">D11</text>
<text x="86.9" y="80.3">D12</text>
<text x="119.9" y="80.3">D13</text>
<text x="153" y="80.3">D14</text>
<text x="186" y="80.3">D15</text>
<text x="219" y="80.3">D16</text>
<text x="252" y="80.3">D17</text>
<text x="285" y="80.3">D18</text>
<text x="318.1" y="80.3">D19</text>
<text x="351.1" y="80.3">D20</text>
<text x="53.9" y="100.7">D21</text>
<text x="86.9" y="100.7">D22</text>
<text x="119.9" y="100.7">D23</text>
<text x="153" y="100.7">D24</text>
<text x="186" y="100.7">D25</text>
<text x="219" y="100.7">D26</text>
<text x="252" y="100.7">D27</text>
<text x="285" y="100.7">D28</text>
<text x="318.1" y="100.7">D29</text>
<text x="351.1" y="100.7">D30</text>
<text x="53.9" y="121">D31</text>
<text x="86.9" y="121">D32</text>
<text x="119.9" y="121">D33</text>
<text x="153" y="121">D34</text>
<text x="186" y="121">D35</text>
<text x="219" y="121">D36</text>
<text x="252" y="121">D37</text>
<text x="285" y="121">D38</text>
<text x="318.1" y="121">D39</text>
<text x="351.1" y="121">D40</text>
<text x="53.9" y="141.3">D41</text>
<text x="86.9" y="141.3">D42</text>
<text x="119.9" y="141.3">D43</text>
<text x="153" y="141.3">D44</text>
<text x="186" y="141.3">D45</text>
<text x="219" y="141.3">D46</text>
<text x="252" y="141.3">D47</text>
<text x="285" y="141.3">D48</text>
<text x="318.1" y="141.3">D49</text>
<text x="351.1" y="141.3">D50</text>
<text x="53.9" y="161.6">D51</text>
<text x="86.9" y="161.6">D52</text>
<text x="119.9" y="161.6">D53</text>
<text x="153" y="161.6">D54</text>
<text x="186" y="161.6">D55</text>
<text x="219" y="161.6">D56</text>
<text x="252" y="161.6">D57</text>
<text x="285" y="161.6">D58</text>
<text x="318.1" y="161.6">D59</text>
<text x="351.1" y="161.6">D60</text>
<text x="53.9" y="181.9">D61</text>
<text x="86.9" y="181.9">D62</text>
<text x="119.9" y="181.9">D63</text>
<text x="153" y="181.9">D64</text>
<text x="186" y="181.9">D65</text>
<text x="219" y="181.9">D66</text>
<text x="252" y="181.9">D67</text>
<text x="285" y="181.9">D68</text>
<text x="318.1" y="181.9">D69</text>
<text x="351.1" y="181.9">D70</text>
<text x="53.9" y="202.3">D71</text>
<text x="86.9" y="202.3">D72</text>
<text x="119.9" y="202.3">D73</text>
<text x="153" y="202.3">D74</text>
<text x="186" y="202.3">D75</text>
<text x="219" y="202.3">D76</text>
<text x="252" y="202.3">D77</text>
<text x="285" y="202.3">D78</text>
<text x="318.1" y="202.3">D79</text>
<text x="351.1" y="202.3">D80</text>
<text x="53.9" y="222.6">D81</text>
<text x="86.9" y="222.6">D82</text>
<text x="119.9" y="222.6">D83</text>
<text x="153" y="222.6">D84</text>
<text x="186" y="222.6">D85</text>
<text x="219" y="222.6">D86</text>
<text x="252" y="222.6">D87</text>
<text x="285" y="222.6">D88</text>
<text x="318.1" y="222.6">D89</text>
<text x="351.1" y="222.6">D90</text>
</g>
<g font-size="1" fill="#840000">
<text x="65.6" y="44.6" transform="rotate(-90 65.6 44.6)">LED_COL1</text>
<text x="98.6" y="44.6" transform="rotate(-90 98.6 44.6)">LED_COL2</text>
<text x="131.6" y="44.6" transform="rotate(-90 131.6 44.6)">LED_COL3</text>
<text x="164.7" y="44.6" transform="rotate(-90 164.7 44.6)">LED_COL4</text>
<text x="197.7" y="44.6" transform="rotate(-90 197.7 44.6)">LED_COL5</text>
<text x="230.7" y="44.6" transform="rotate(-90 230.7 44.6)">LED_COL6</text>
<text x="263.7" y="44.6" transform="rotate(-90 263.7 44.6)">LED_COL7</text>
<text x="296.7" y="44.6" transform="rotate(-90 296.7 44.6)">LED_COL8</text>
<text x="329.8" y="44.6" transform="rotate(-90 329.8 44.6)">LED_COL9</text>
<text x="362.8" y="44.6" transform="rotate(-90 362.8 44.6)">LED_COL10</text>
<text x="16.5" y="71.9">LED_ROW1</text>
<text x="16.5" y="92.3">LED_ROW2</text>
<text x="16.5" y="112.6">LED_ROW3</text>
<text x="16.5" y="132.9">LED_ROW4</text>
<text x="16.5" y="153.2">LED_ROW5</text>
<text x="16.5" y="173.5">LED_ROW6</text>
<text x="16.5" y="193.9">LED_ROW7</text>
<text x="16.5" y="214.2">LED_ROW8</text>
<text x="16.5" y="234.5">LED_ROW9</text>
</g>
</svg>
